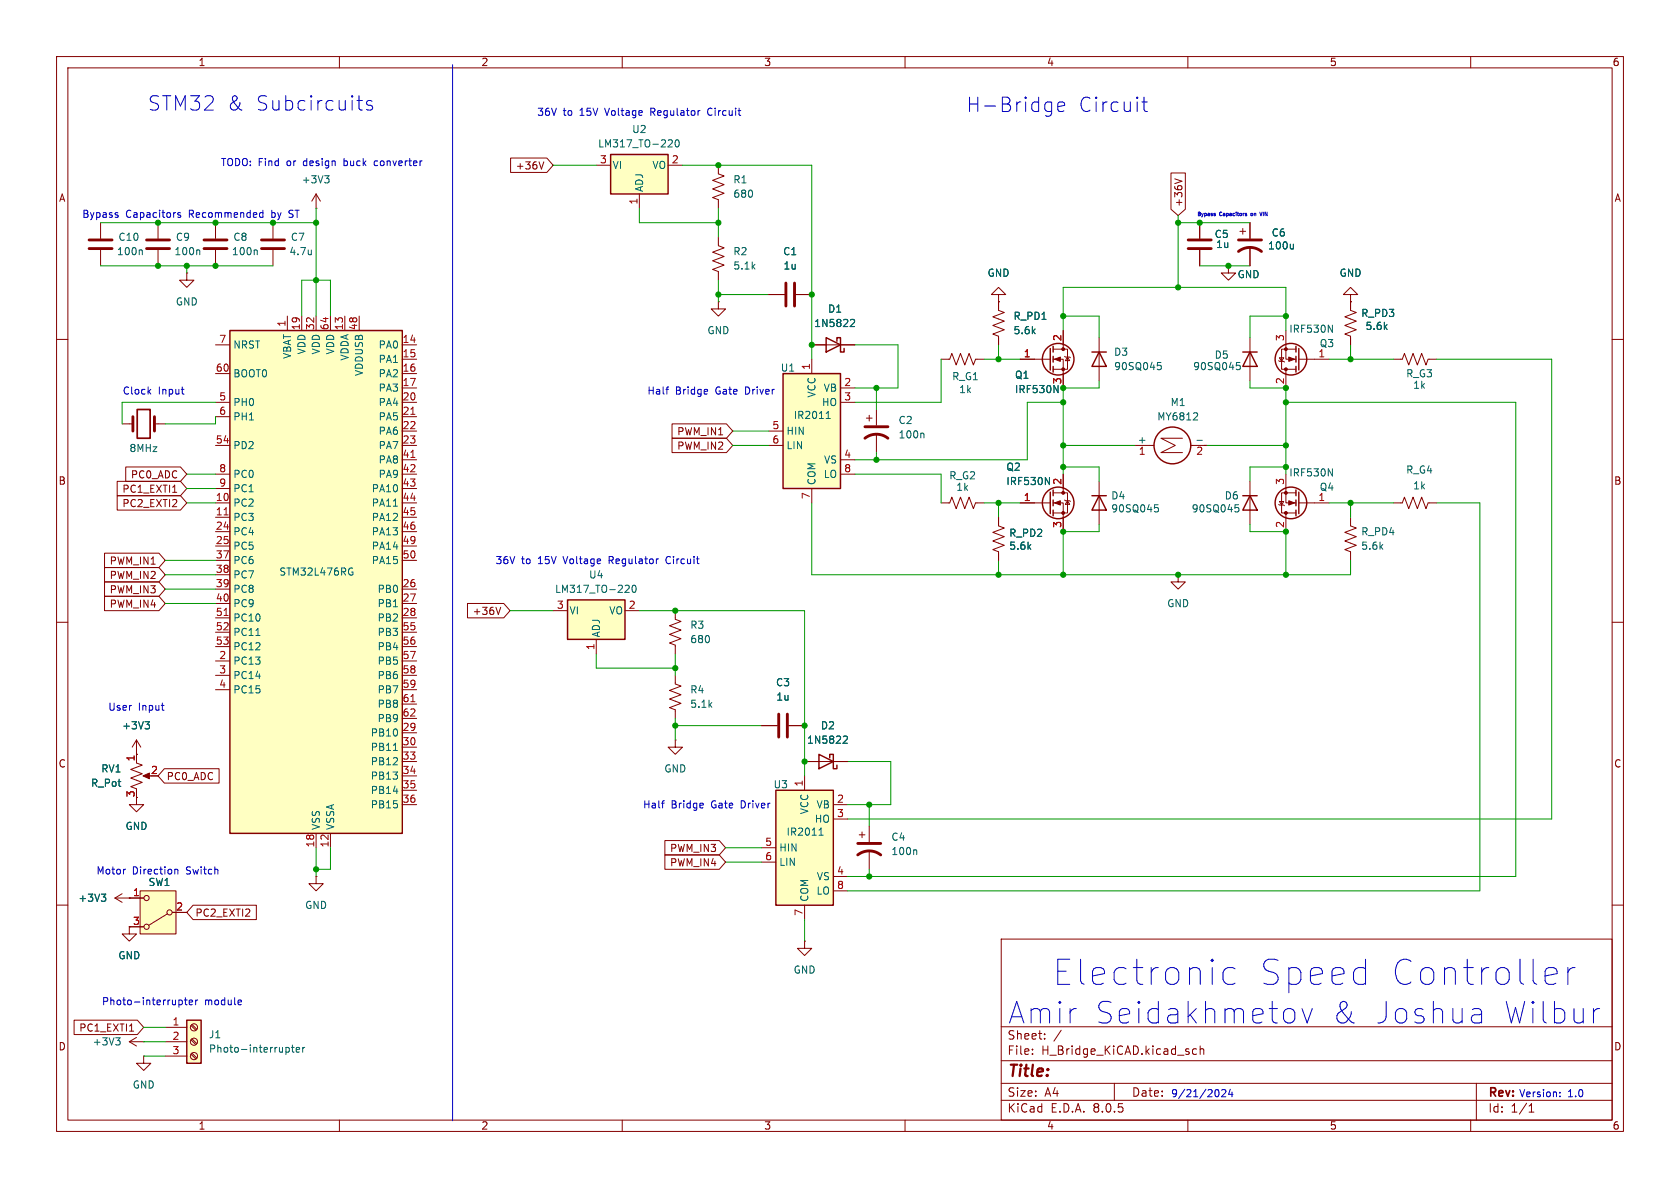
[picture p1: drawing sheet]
<svg xmlns="http://www.w3.org/2000/svg" width="297mm" height="210mm" viewBox="0 0 297 210" stroke-linecap="round" stroke-linejoin="round" font-family="sans-serif">
<g fill="none" stroke="#840000" stroke-width=".18">
<path d="M10 10h277v190h-277zM12 12h273v186h-273zM60 10v2M110 10v2M160 10v2M210 10v2M260 10v2M10 60h2M285 60h2M10 110h2M208.3 101.6v1.3h1.2l-1.2 1.2-1.3-1.2h1.3M208.3 101.6h.1"/>
<path d="M285 110h2M10 160h2M285 160h2M177 166h108v32h-108zM60 198v2M110 198v2M160 198v2M177 194.5h108M177 191.5h108M177 187.5h108M177 181.5h108M182.5 186.3v.1"/>
<path d="M182.5 185.5v.1M184.7 183.6v.1M187.6 182.1l-1.3 2M197 191.5v3M210 198v2M211.5 185.5l-.4-.1-.3 .3v.4l.2 .2h.5M212.2 185.5l.2-.1 .3 .1 .1 .9M212.2 184.9v1.5M260 198v2M261 191.5v6.5M270.3 196.6h.9M270.3 195.5l.4-.4v1.5"/>
</g>
<path d="M137.2 139.7h10.1v20.3h-10.1z" fill="#ffffc2"/>
<path d="M137.2 139.7h10.1v20.3h-10.1z" fill="none" stroke="#840000" stroke-width=".25"/>
<g fill="none" stroke="#840000" stroke-width=".18">
<path d="M127 53.3v1.3h1.3l-1.3 1.3-1.3-1.3h1.3M127 53.3h.1M127 41.9v1.5l1 .4-2 .8 2 .7-2 .8 2 .8-2 .7 1 .4v1.5M142.2 137.2v2.5M134.6 149.9h2.6M134.6 152.4h2.6M147.3 142.2h2.6M147.3 144.8h2.6M147.3 154.9h2.6M147.3 157.5h2.6M142.2 166.4v1.2h1.3l-1.3 1.3-1.2-1.3h1.2M142.2 166.4h.1"/>
<path d="M142.2 160v2.6"/>
</g>
<path d="M144.8 147.6h.7M144.9 146.7l.3-.3v1.2" fill="none" stroke="#006464" stroke-width=".18"/>
<path d="M107.9 27.3h10.2v7h-10.2z" fill="#ffffc2"/>
<g fill="none" stroke="#840000" stroke-width=".25">
<path d="M107.9 27.3h10.2v7h-10.2zM185.7 61.6v3.8M186.2 61.2v1M186.2 63v1M186.2 64.8v1M185.7 87v3.8M186.2 86.6v1M186.2 88.4v1M186.2 90.2v1M219.7 87.6h2.5M221 87.6l1.2 2.6h-2.5zM229.1 86.6v1"/>
<path d="M229.1 88.4v1M229.1 90.2v1M229.6 87v3.8M144.8 133.4l2.5 1.2-2.5 1.3zM146.7 134v-.6h.6v2.5h.7v-.6"/>
<circle cx="187.1" cy="63.5" r="2.79"/>
<circle cx="207.3" cy="78.7" r="3.3"/>
<circle cx="187.1" cy="88.9" r="2.79"/>
<circle cx="228.2" cy="88.9" r="2.79"/>
</g>
<g fill="none" stroke="#840000" stroke-width=".18">
<path d="M105.4 29.2h2.5M113 34.3v2.5M118.1 29.2h2.5M127 29.2v1.5l1 .4-2 .8 2 .7-2 .8 2 .8-2 .7 1 .4v1.5M135.9 52.1h2.8M140.7 52.1h2.8M176.5 52.1h1.3l-1.3-1.3-1.2 1.3h1.2v1.2M176.5 53.3h.1M176.5 53.3v1.6l1 .3-2 .8 2 .8-2 .7 2 .8-2 .8 1 .3v1.6M188 58.4v3.3M166.4 63.5h1.5l.4-1 .7 2 .8-2 .8 2 .7-2 .8 2 .4-1h1.5M180.3 63.5h5.4"/>
<path d="M186.2 63.5h1.8v5.1M186.2 61.7h2.5v3.6h-2.5M188.2 63l.1 .1h.8l.1 .1M188.7 63.1l.4 .7h-.8zM200.7 78.7h3.3M209 77.5h-3.8l2.6 1.2-2.6 1.3h3.8M210.5 78.7h2.9M246.4 63.5h1.5l.4-1 .7 2 .8-2 .8 2 .7-2 .8 2 .4-1h1.5M166.4 88.9h1.5l.4-1 .7 2 .8-2 .8 2 .7-2 .8 2 .4-1h1.5M180.3 88.9h5.4M186.2 88.9h1.8v5.1M186.2 87.1h2.5v3.6h-2.5"/>
<path d="M188 83.8v3.3M188.2 88.4l.1 .1h.8l.1 .1M188.7 88.5l.4 .7h-.8zM221 85.1v7.6M226.1 89.2l.1 .1h.7l.2 .1M226.2 88.6h.7l-.3 .7zM227.3 83.8v5.1h1.8M227.3 90.7v3.3M229.1 87.1h-2.5v3.6h2.5M229.6 88.9h5.3M238.8 91.4v1.6l1 .3-2.1 .8 2.1 .8-2.1 .7 2.1 .8-2.1 .8 1.1 .3v1.6M246.4 88.9h1.5l.4-1 .7 2 .8-2 .8 2 .7-2 .8 2 .4-1h1.5"/>
<path d="M119.4 130.8v1.3h1.2l-1.2 1.3-1.3-1.3h1.3M119.4 130.8h.1M142.2 134.6h7.7M151.9 147.6h1M152.4 147.1v1M153.7 146.1v2.7M153.7 150.4v3.3"/>
</g>
<path d="M118.3 24.7l.4 .1 .2 .3-.8 .9h.8M119.5 24.8l.2-.1a.68 .68 0 0 1 .4 .6 .68 .68 0 0 1-.4 .7l-.2-.1-.2-.4zM186.3 68.1l.8 1.3v-1.3M211.6 77.8h1M211.6 73l.1 .2v.3l-.8 .7h.8M184.8 84.4l.7 1.3v-1.3M218.4 89.2h.6M218.5 89.7h.3l.2 .3v.4l-.5 .1M234.8 82.9l.8 1.2v-1.2M149.3 130.1l.4 .1 .1 .3-.8 .9h.8M161.9 150.2l.2 .2v.7" fill="none" stroke="#006464" stroke-width=".18"/>
<path d="M138.9 50v4.1M140.5 50v4.1M151.6 151.1a3.3 3.3 0 0 1 4.1 0M151.6 149.1h4.1" fill="none" stroke="#840000" stroke-width=".51"/>
<g fill="#840000" stroke="#840000" stroke-width=".18">
<path d="M227.8 88.5l1.1 .4-1.1 .4z"/>
<path d="M186.4 88.9l1.1-.4v.8z"/>
<path d="M186.4 63.5l1.1-.4v.8z"/>
<circle cx="227.3" cy="87.1" r=".25"/>
<circle cx="227.3" cy="90.7" r=".25"/>
<circle cx="188" cy="90.7" r=".25"/>
<circle cx="188" cy="87.1" r=".25"/>
<circle cx="188" cy="65.3" r=".25"/>
<circle cx="188" cy="61.7" r=".25"/>
</g>
<path d="M40.6 58.4h30.5v88.9h-30.5z" fill="#ffffc2"/>
<path d="M40.6 58.4h30.5v88.9h-30.5z" fill="none" stroke="#840000" stroke-width=".25"/>
<g fill="none" stroke="#840000" stroke-width=".18">
<path d="M50.8 55.9v2.5M53.3 55.9v2.5M55.9 55.9v2.5M58.4 55.9v2.5M61 55.9v2.5M63.5 55.9v2.5M38.1 61h2.5M38.1 66h2.5M38.1 71.1h2.5M38.1 73.7h2.5M38.1 78.7h2.5M71.1 61h2.6"/>
<path d="M71.1 63.5h2.6M71.1 66h2.6M71.1 68.6h2.6M71.1 71.1h2.6M71.1 73.7h2.6M71.1 76.2h2.6M71.1 78.7h2.6M38.1 88.9h2.5M38.1 91.4h2.5M38.1 94h2.5M38.1 96.5h2.5M38.1 99.1h2.5"/>
<path d="M38.1 83.8h2.5M38.1 86.4h2.5M71.1 88.9h2.6M71.1 91.4h2.6M71.1 94h2.6M71.1 96.5h2.6M71.1 99.1h2.6M71.1 81.3h2.6M71.1 83.8h2.6M71.1 86.4h2.6M38.1 116.8h2.5M38.1 104.1h2.5"/>
<path d="M38.1 106.7h2.5M38.1 109.2h2.5M38.1 119.4h2.5M38.1 101.6h2.5M38.1 111.8h2.5M38.1 114.3h2.5M71.1 116.8h2.6M71.1 104.1h2.6M71.1 106.7h2.6M71.1 109.2h2.6M71.1 119.4h2.6M71.1 111.8h2.6"/>
<path d="M71.1 114.3h2.6M38.1 121.9h2.5M71.1 129.5h2.6M71.1 132.1h2.6M71.1 134.6h2.6M71.1 137.2h2.6M71.1 139.7h2.6M71.1 121.9h2.6M71.1 124.5h2.6M71.1 127h2.6M55.9 147.3v2.6M58.4 147.3v2.6"/>
<path d="M71.1 142.2h2.6M22.9 184.2l1.2 .7M22.9 184.2h2.5M24.1 183.4l-1.2 .8M25.4 184.2h.1"/>
</g>
<path d="M72.6 73.2h.8M39.6 91h.7M72.6 80.9h.8M39.6 108.8h.7M72.6 124h.8" fill="none" stroke="#a90000" stroke-width=".18"/>
<path d="M69.5 89.5h.8M45.2 112.3h.8M62 100.4l.3 .1M62.1 101.1h.3v.5l-.4 .1M69.5 132.7h.8M20.5 183.5h.7l-.4 .4M21 183.9l.2 .3v.3l-.2 .2" fill="none" stroke="#006464" stroke-width=".18"/>
<path d="M33 180.3h2.6v7.7h-2.6z" fill="#ffffc2"/>
<path d="M33 180.3h2.6v7.7h-2.6z" fill="none" stroke="#840000" stroke-width=".25"/>
<g fill="none" stroke="#840000" stroke-width=".18">
<path d="M25.4 186.7v1.3h1.3l-1.3 1.2-1.3-1.2h1.3M25.4 186.7h.1M29.2 181.6h3.8M29.2 184.2h3.8M29.2 186.7h3.8M33.8 186.4l.8 .8M33.8 183.8l.8 .9M33.8 181.3l.8 .8M33.9 186.2l.9 .8M33.9 183.6l.9 .9M33.9 181.1l.9 .8"/>
<circle cx="34.3" cy="181.6" r=".63"/>
<circle cx="34.3" cy="184.1" r=".63"/>
<circle cx="34.3" cy="186.7" r=".63"/>
</g>
<path d="M50.7 185.2h.3l.2 .2-.1 .5-.4 .1M51.5 185.2h.5M51.7 184.7v1.1l.3 .2M52.4 185.6l.6-.1-.1-.3h-.4l-.1 .1v.6h.5M53.5 185.2v.8M53.9 185.2l-.4 .2" fill="none" stroke="#006464" stroke-width=".18"/>
<path d="M24.8 157.5h6.3v7.6h-6.3z" fill="#ffffc2"/>
<g fill="none" stroke="#840000" stroke-width=".18">
<path d="M21.6 74.9h1.9M27.3 74.9h1.9M24.1 133.4h.1M24.1 134.9l1 .4-2 .7 2 .8-2 .7 2 .8-2 .8 1 .3v.3M24.1 130.8l-.7 1.3M24.1 130.8v3.8M24.1 130.8l.8 1.3M25.7 137.2h1M20.3 158.8h5.1M20.3 158.8l1.3 .7M21.6 158l-1.3 .8M22.9 158.8h.1"/>
<path d="M24.1 141v1.2h1.3l-1.3 1.3-1.2-1.3h1.2M24.8 157.5h6.3v7.6h-6.3zM55.9 154.9v1.3h1.2l-1.2 1.3-1.3-1.3h1.3M55.9 154.9h.1M22.9 163.8v1.3h1.2l-1.2 1.3-1.3-1.3h1.3M22.9 163.8h.1M22.9 163.8h2.5M29.6 161.5l-3.3 2.1M30.5 161.3h2.5"/>
<circle cx="25.9" cy="158.8" r=".46"/>
<circle cx="25.9" cy="163.8" r=".46"/>
<circle cx="30" cy="161.3" r=".46"/>
</g>
<path d="M25.6 127.6h.8l-.4 .5M26.2 128.1l.2 .2v.3l-.2 .2M17.9 158.1h.8l-.4 .4M18.5 158.5l.2 .3v.3l-.2 .2" fill="none" stroke="#006464" stroke-width=".18"/>
<path d="M25.3 137.2l1.1-.5v1z" fill="#840000" stroke="#840000" stroke-width=".18"/>
<path d="M24.3 72.4h2.2v5.1h-2.2z" fill="none" stroke="#840000" stroke-width=".3"/>
<path d="M23.5 73.7v2.5M27.3 73.7v2.5" fill="none" stroke="#840000" stroke-width=".51"/>
<path d="M138.4 66h10.2v20.4h-10.2z" fill="#ffffc2"/>
<path d="M138.4 66h10.2v20.4h-10.2z" fill="none" stroke="#840000" stroke-width=".25"/>
<g fill="none" stroke="#840000" stroke-width=".18">
<path d="M17.8 39.4v2.8M27.9 39.4v2.8M38.1 39.4v2.8M48.3 39.4v2.8M55.9 36.8h.1M55.9 34.3l-.8 1.3M55.9 34.3v2.5M55.9 34.3l.7 1.3M17.8 44.2v2.8M27.9 44.2v2.8M33 48.3v1.2h1.3l-1.3 1.3-1.3-1.3h1.3M33 48.3h.1"/>
<path d="M38.1 44.2v2.8M48.3 44.2v2.8M135.9 76.2h2.5M135.9 78.7h2.5M143.5 63.5v2.5M148.6 68.6h2.5M148.6 71.1h2.5M143.5 86.4v2.5M148.6 81.3h2.5M148.6 83.8h2.5"/>
</g>
<path d="M57.4 31.1h.8l-.4 .4M57.9 31.5l.3 .3v.3l-.3 .2M25 44.2l.2 .2v.6M35.1 44.2l.2 .2v.6M45.3 44.2l.2 .2v.6M55 44.2v.8M55 44.9v.1M146.1 74h.7M146.2 73l.2-.3v1.3" fill="none" stroke="#006464" stroke-width=".18"/>
<path d="M15.7 43.9h4.1M15.7 42.4h4.1M25.9 43.9h4.1M25.9 42.4h4.1M36.1 43.9h4M36.1 42.4h4M46.2 43.9h4.1M46.2 42.4h4.1" fill="none" stroke="#840000" stroke-width=".51"/>
<path d="M100.3 106h10.2v7h-10.2z" fill="#ffffc2"/>
<g fill="none" stroke="#840000" stroke-width=".25">
<path d="M146 59.7l2.6 1.3-2.6 1.2zM148 60.3v-.6h.6v2.5h.6v-.6M193 62.2h2.6M194.3 62.2l1.3 2.6h-2.6zM219.7 62.2h2.5M221 62.2l1.2 2.6h-2.5zM229.1 61.2v1M229.1 63v1M229.1 64.8v1M229.6 61.6v3.8M193 87.6h2.6M194.3 87.6l1.3 2.6h-2.6z"/>
<path d="M100.3 106h10.2v7h-10.2z"/>
<circle cx="228.2" cy="63.5" r="2.79"/>
</g>
<g fill="none" stroke="#840000" stroke-width=".18">
<path d="M90.3 27.9h6.4l1.1 1.3-1.1 1.3h-6.4zM96.1 28.6l-.4 1.3M207 30.6h2.6v6.4l-1.3 1.1-1.3-1.1zM207.7 31.6l1.3 .4M212.1 39.4v2.8M221 39.4v2.8M135.9 52.1h2.8M140.7 52.1h2.8M176.5 53.3h.1M176.5 53.3v1.3M176.5 59.7v1.3M188 58.4v2.6"/>
<path d="M194.3 59.7v7.6M212.1 44.2v2.8M217.2 47v1.3h1.2l-1.2 1.2-1.3-1.2h1.3M217.2 47h.1M219.2 40.9h1M219.7 40.4v1M221 43.7v3.3M221 59.7v7.6M227.3 58.4v5.1h1.8M238.8 53.3v1.6l1 .3-2.1 .8 2.1 .8-2.1 .7 2.1 .8-2.1 .8 1.1 .3v1.6M238.8 52.1h1.2l-1.2-1.3-1.3 1.3h1.3v1.2M238.8 53.3h.1"/>
<path d="M118.8 77.5h9.6l1.1 1.2-1.1 1.3h-9.6zM118.8 74.9h9.6l1.1 1.3-1.1 1.3h-9.6zM143.5 61h7.6M153.2 73.9h1M153.7 73.4v1M154.9 72.4v2.8M154.9 76.7v3.3M180.3 63.5h2.6M188 66v2.6M226.1 63.8l.1 .1h.7l.2 .1M226.2 63.2h.7l-.3 .7zM227.3 65.3v3.3"/>
<path d="M229.1 61.7h-2.5v3.6h2.5M229.6 63.5h5.3M18.5 97.8h9.6l1.1 1.3-1.1 1.2h-9.6zM20.7 85.1h11.2l1.1 1.3-1.1 1.2h-11.2zM20.7 87.6h11.2l1.1 1.3-1.1 1.3h-11.2zM22.2 82.5h9.7l1.1 1.3-1.1 1.3h-9.7zM30.5 87h.7M176.5 91.4v1.6l1 .3-2 .8 2 .8-2 .7 2 .8-2 .8 1 .3v1.6M180.3 88.9h2.6M188 83.8v2.6M188 91.4v2.6M194.3 85.1v7.6"/>
<path d="M18.5 102.9h9.6l1.1 1.2-1.1 1.3h-9.6zM18.5 105.4h9.6l1.1 1.3-1.1 1.3h-9.6zM18.5 100.3h9.6l1.1 1.3-1.1 1.3h-9.6zM82.6 106.7h6.5l1.1 1.3-1.1 1.2h-6.5zM88.5 107.4l-.4 1.2M97.8 108h2.5M105.4 113v2.6M110.5 108h2.5M119.4 119.4v1.5l1 .4-2 .7 2 .8-2 .8 2 .7-2 .8 1 .4v1.5M119.4 108v1.5l1 .4-2 .7 2 .8-2 .7 2 .8-2 .8 1 .3v1.6M24.1 133.4h.1M24.1 133.4v1.2"/>
<path d="M29.1 135.9h9.6v2.5h-9.6l-1.2-1.2zM134.6 128.3h2.8M139.4 128.3h2.8M142.2 134.6h2.6M147.3 134.6h2.6M22.9 158.8h.1M22.9 158.8h2.5M117.5 148.6h9.7l1.1 1.3-1.1 1.2h-9.7zM117.5 151.1h9.7l1.1 1.3-1.1 1.3h-9.7zM22.9 163.8h.1M22.9 163.8h2.5M30.5 161.3h2.5"/>
<path d="M34.1 160h11.2v2.6h-11.2l-1.1-1.3zM13.1 180.3h11.2l1.1 1.3-1.1 1.3h-11.2zM22.9 182.3h.7"/>
</g>
<g fill="none" stroke="#006464" stroke-width=".18">
<path d="M150.5 56.5h.5l.1 .3-.8 .9h.8M228.7 43.2v.8M228.7 43.9l-.2 .1M234.8 57.5l.8 1.2v-1.2M163.2 76.6l.1 .1v.7M186.3 68.1l.8 1.3v-1.3M204.6 64.1h.6M204.8 64.6h.3l.2 .2-.1 .4-.4 .1M218.6 64.1h.6M218.7 64.6h.3l.3 .2-.1 .4-.5 .1M184.8 84.4l.7 1.3v-1.3M204.1 89.2h.6"/>
<path d="M204.3 89.7h.3l.2 .3-.1 .4-.4 .1M110.7 103.4l.4 .1 .1 .3-.7 .9h.7M111.9 103.6l.1-.2a.68 .68 0 0 1 .5 .7 .68 .68 0 0 1-.5 .6l-.1-.1-.2-.4zM25.6 127.6h.8l-.4 .5M26.2 128.1l.2 .2v.3l-.2 .2M149.3 130.1l.4 .1 .1 .3-.8 .9h.8M17.9 158.1h.8l-.4 .4M18.5 158.5l.2 .3v.3l-.2 .2"/>
</g>
<path d="M210.1 42.4h4M210.1 43.9h4M218.9 44.5a3.3 3.3 0 0 1 4.1 0M218.9 42.4h4.1M152.9 77.5a3.3 3.3 0 0 1 4.1 0M152.9 75.4h4.1M137.7 126.2v4.1M139.2 126.2v4.1" fill="none" stroke="#840000" stroke-width=".51"/>
<g fill="#840000" stroke="#840000" stroke-width=".18">
<path d="M227.8 63.1l1.1 .4-1.1 .4z"/>
<circle cx="227.3" cy="61.7" r=".25"/>
<circle cx="227.3" cy="65.3" r=".25"/>
</g>
<g fill="none" stroke="#0000c2" stroke-width=".18">
<path d="M63.1 17.8h1M63.5 19.1l.1 .2 .5 .2M65.8 17.9l-.6-.1-.4 .3 .1 .4 .9 .2 .1 .3-.1 .3-.3 .2-.7-.2M80 11.4v186.7M123.6 19.5h.2M125.3 19.2l-.2 .5 .2 .6M185.7 18l.2 .1M185.9 18v2.1l-.1 .2M185.9 19.6l-.2 .1M187 18.9l1.2-.3-.1-.5-.7-.1-.4 .4v.9l.1 .3 .3 .1 .7-.1M201.9 18h.9M202.2 17.2v2.1l.2 .3 .4 .1"/>
<path d="M20.7 38l.2 .2-.2 .2M20.7 37.6h.1M31.9 37.6h-.3l-.2 .2 .1 .1 .4 .2v.3h-.5M45.9 38.3l.2 .1h.4M46.5 37.6h-.4l-.2 .1M46.5 37.2v1.2M66.4 28.4l-.3 .3v.3l.3 .3M214.7 37.9l.2 .1-.2 .1M214.7 37.7h.1M220.1 37.8l.3 .2-.3 .1M220.4 37.7l-.3 .1M221.3 37.7l-.2 .1 .2 .3"/>
<path d="M222.7 37.5l.2 .6 .2-.6M26.3 69.2l.4 .5M26.7 68.8l-.5 .5M32 68.8h.5M32.4 69.7h.1M117.7 68.8h.5M118.1 68.4h.1M125 68.9l.1 .2-.6 .1M116.3 98.8h.1M118 98.4l-.3 .5 .3 .7M28.5 124.7h.5M28.9 125.6h.1"/>
<path d="M22.1 153.7h.1M30.9 153.8l.2-.1h.3v.8M30.9 153.7v.8M117 142h.4M117.3 141.6h.1M124.3 142v.3l-.6 .1M31.7 176.8h.4l.1 .2v.5l-.5 .1M32.6 176.8h.5M32.8 176.4v1l.3 .2M33.4 177.2l.6-.1v-.3h-.4l-.2 .2 .1 .6h.5M34.6 176.8v.8M35 176.8l-.4 .2"/>
<path d="M42.3 176.8h.3l.1 .3-.6 .1M42.6 177.6h-.3M218.3 171.3l-.4-.3h-.8l-.7 .5-.2 .4v1.3l.4 .6 .5 .2h.8l.4-.2M228.7 178.7l.2 .3v1.1l-.2 .4M230.2 178.3l.9 2.5 .9-2.5M260.7 178.3h.7l.3 .2 .2 .3v2M261.9 179.2l-.3 .2h-.9M273.8 171h.8l.5 .3 .2 .4v.4l-2.1 .4M275.1 173.8l-.5 .2h-.8M277.2 171v3M278.4 171a1.14 1.14 0 0 0-1.2 .9M281.7 178.3v2.5"/>
<path d="M282.8 178.3a.97 .97 0 0 0-1.1 .7M215.3 192.7l.2 .4-.2 .7M216 192.7l.5-.1 .2 .4-.8 .9h.8M217.5 192.5l-.3 1h.8M217.8 193v.9M261.9 180.6l-.3 .2h-.9M275.8 193.8v.1M275.8 193.1v.1"/>
</g>
<g fill="none" stroke="#009600" stroke-width=".18">
<path d="M17.8 39.4h38.1M55.9 36.8v19.1M97.8 29.2h7.6M113 36.8v2.6h14M120.6 29.2h22.9v34.3M127 36.8v5.1M208.3 38.1v12.7M208.3 39.4h12.7M17.8 47h30.5M33 47v1.3M53.3 55.9v-6.4h5.1v6.4M127 49.5v3.8"/>
<path d="M127 52.1h8.9M188 58.4v-7.6h39.3v7.6M188 55.9h6.3v3.8M212.1 47h8.9M227.3 55.9h-6.3v3.8M38.1 71.1h-16.5v3.8M38.1 73.7v1.2h-8.9M129.5 78.7h6.4M129.5 76.2h6.4M151.1 61h7.6v7.6h-7.6M154.9 68.6v3.8M166.4 63.5v7.6h-15.3"/>
<path d="M174 63.5h6.3M176.5 61v2.5M188 78.7h12.7M188 71.1h-6.4v10.2h-30.5M194.3 67.3v1.3h-6.3v15.2M213.4 78.7h13.9M221 67.3v1.3h6.3v15.2M227.3 71.1h40.7v83.8h-118.1M234.9 63.5h11.5M238.8 61v2.5M254 63.5h20.3v81.3h-124.4M29.2 99.1h8.9"/>
<path d="M33 88.9h5.1M33 83.8h5.1M33 86.4h5.1M143.5 88.9v12.7h95.3v-2.5M151.1 83.8h15.3v5.1M154.9 80v1.3M174 88.9h6.3M176.5 88.9v2.5M176.5 99.1v2.5M188 82.6h6.3v2.5M194.3 92.7v1.3h-6.3v7.6M221 92.7v1.3h6.3v7.6"/>
<path d="M227.3 82.6h-6.3v2.5M234.9 88.9h11.5M238.8 88.9v2.5M254 88.9h7.6v68.6h-111.7M29.2 106.7h8.9M29.2 101.6h8.9M29.2 104.1h8.9M90.2 108h7.6M105.4 115.6v2.5h14M113 108h29.2v29.2M119.4 115.6v3.8M119.4 127v3.8"/>
<path d="M119.4 128.3h15.2M149.9 134.6h7.6v7.6h-7.6M55.9 149.9v5M58.4 149.9v3.8h-2.5M128.3 152.4h6.3M128.3 149.9h6.3M153.7 142.2v3.9M153.7 153.7v1.2M142.2 162.6v3.8M25.4 181.6h3.8M25.4 184.2h3.8M25.4 186.7h3.8"/>
</g>
<g fill="#009600" stroke="#009600" stroke-width=".18">
<circle cx="227.3" cy="68.6" r=".46"/>
<circle cx="227.3" cy="55.9" r=".46"/>
<circle cx="217.2" cy="47" r=".46"/>
<circle cx="238.8" cy="63.5" r=".46"/>
<circle cx="208.3" cy="50.8" r=".46"/>
<circle cx="208.3" cy="39.4" r=".46"/>
<circle cx="212.1" cy="39.4" r=".46"/>
<circle cx="188" cy="94" r=".46"/>
<circle cx="188" cy="101.6" r=".46"/>
<circle cx="188" cy="55.9" r=".46"/>
<circle cx="188" cy="82.6" r=".46"/>
<circle cx="188" cy="78.7" r=".46"/>
<circle cx="176.5" cy="63.5" r=".46"/>
<circle cx="188" cy="71.1" r=".46"/>
<circle cx="188" cy="68.6" r=".46"/>
<circle cx="176.5" cy="101.6" r=".46"/>
<circle cx="227.3" cy="71.1" r=".46"/>
<circle cx="238.8" cy="88.9" r=".46"/>
<circle cx="227.3" cy="78.7" r=".46"/>
<circle cx="227.3" cy="101.6" r=".46"/>
<circle cx="227.3" cy="94" r=".46"/>
<circle cx="208.3" cy="101.6" r=".46"/>
<circle cx="227.3" cy="82.6" r=".46"/>
<circle cx="153.7" cy="142.2" r=".46"/>
<circle cx="153.7" cy="154.9" r=".46"/>
<circle cx="176.5" cy="88.9" r=".46"/>
<circle cx="154.9" cy="81.3" r=".46"/>
<circle cx="154.9" cy="68.6" r=".46"/>
<circle cx="143.5" cy="61" r=".46"/>
<circle cx="143.5" cy="52.1" r=".46"/>
<circle cx="127" cy="29.2" r=".46"/>
<circle cx="127" cy="39.4" r=".46"/>
<circle cx="142.2" cy="128.3" r=".46"/>
<circle cx="142.2" cy="134.6" r=".46"/>
<circle cx="119.4" cy="128.3" r=".46"/>
<circle cx="119.4" cy="118.1" r=".46"/>
<circle cx="127" cy="52.1" r=".46"/>
<circle cx="119.4" cy="108" r=".46"/>
<circle cx="48.3" cy="39.4" r=".46"/>
<circle cx="55.9" cy="39.4" r=".46"/>
<circle cx="27.9" cy="47" r=".46"/>
<circle cx="27.9" cy="39.4" r=".46"/>
<circle cx="38.1" cy="39.4" r=".46"/>
<circle cx="38.1" cy="47" r=".46"/>
<circle cx="33" cy="47" r=".46"/>
<circle cx="55.9" cy="49.5" r=".46"/>
<circle cx="55.9" cy="153.7" r=".46"/>
</g>
<g font-size="6.2" fill="#0000c2">
<text x="186.2" y="174.4">Electronic</text>
<text x="222.4" y="174.4">Speed</text>
<text x="245.2" y="174.4">Controller</text>
</g>
<g font-size="5.3" fill="#0000c2">
<text x="178.3" y="181.2">Amir</text>
<text x="193.4" y="181.2">Seidakhmetov</text>
<text x="235" y="181.2">&amp;</text>
<text x="242.3" y="181.2">Joshua</text>
<text x="264.7" y="181.2">Wilbur</text>
</g>
<g font-size="3.5" fill="#0000c2">
<text x="26.1" y="19.8">STM32</text>
<text x="40.1" y="19.8">&amp;</text>
<text x="45.1" y="19.8">Subcircuits</text>
<text x="170.8" y="20">H-Bridge</text>
<text x="190.6" y="20">Circuit</text>
</g>
<text font-size="2.8" fill="#840000" x="178" y="190.9">Title:</text>
<g font-size="2.1" fill="#840000">
<text x="178" y="184">Sheet:</text>
<text x="178" y="186.7">File:</text>
<text x="184.1" y="186.7">H_Bridge_KiCAD.kicad_sch</text>
<text x="178" y="196.9">KiCad</text>
<text x="178" y="194.1">Size:</text>
<text x="184.7" y="194.1">A4</text>
<text x="185.7" y="196.9">E.D.A.</text>
<text x="193.3" y="196.9">8.0.5</text>
<text x="200" y="194.1">Date:</text>
<text x="263" y="194.3">Rev:</text>
<text x="263" y="196.9">Id:</text>
<text x="267.1" y="196.9">1/1</text>
</g>
<g font-size="1.8" fill="#840000">
<text x="35" y="11.9">1</text>
<text x="85" y="11.9">2</text>
<text x="135" y="11.9">3</text>
<text x="185" y="11.9">4</text>
<text x="235" y="11.9">5</text>
<text x="285" y="11.9">6</text>
<text x="10.3" y="35.9">A</text>
<text x="91.1" y="30.2">+36V</text>
<text x="285.3" y="35.9">A</text>
<text x="209.2" y="36.7" transform="rotate(-90 209.2 36.7)">+36V</text>
<text x="119.6" y="77.2">PWM_IN1</text>
<text x="119.6" y="79.7">PWM_IN2</text>
<text x="10.3" y="85.9">B</text>
<text x="21.5" y="87.3">PC1_EXTI1</text>
<text x="21.5" y="89.9">PC2_EXTI2</text>
<text x="23" y="84.8">PC0_ADC</text>
<text x="285.3" y="85.9">B</text>
<text x="19.3" y="100">PWM_IN1</text>
<text x="19.3" y="105.1">PWM_IN3</text>
<text x="19.3" y="107.6">PWM_IN4</text>
<text x="19.3" y="102.6">PWM_IN2</text>
<text x="83.5" y="108.9">+36V</text>
<text x="10.3" y="135.9">C</text>
<text x="285.3" y="135.9">C</text>
<text x="29.4" y="138.1">PC0_ADC</text>
<text x="118.4" y="150.8">PWM_IN3</text>
<text x="118.4" y="153.4">PWM_IN4</text>
<text x="34.4" y="162.2">PC2_EXTI2</text>
<text x="10.3" y="185.9">D</text>
<text x="13.9" y="182.6">PC1_EXTI1</text>
<text x="285.3" y="185.9">D</text>
<text x="35" y="199.9">1</text>
<text x="85" y="199.9">2</text>
<text x="135" y="199.9">3</text>
<text x="185" y="199.9">4</text>
<text x="235" y="199.9">5</text>
<text x="285" y="199.9">6</text>
</g>
<g font-size="1.8" fill="#0000c2">
<text x="94.9" y="20.7">36V</text>
<text x="99.6" y="20.7">to</text>
<text x="102.6" y="20.7">15V</text>
<text x="107.3" y="20.7">Voltage</text>
<text x="115.5" y="20.7">Regulator</text>
<text x="125.8" y="20.7">Circuit</text>
<text x="39" y="29.6">TODO: Find</text>
<text x="50.8" y="29.6">or</text>
<text x="53.9" y="29.6">design</text>
<text x="61.2" y="29.6">buck</text>
<text x="66.8" y="29.6">converter</text>
<text x="14.4" y="38.7">Bypass</text>
<text x="22.2" y="38.7">Capacitors</text>
<text x="33.5" y="38.7">Recommended</text>
<text x="48.3" y="38.7">by</text>
<text x="51.5" y="38.7">ST</text>
<text x="21.6" y="70">Clock</text>
<text x="28" y="70">Input</text>
<text x="114.3" y="70">Half</text>
<text x="119.4" y="70">Bridge</text>
<text x="126.6" y="70">Gate</text>
<text x="132" y="70">Driver</text>
<text x="87.5" y="99.9">36V</text>
<text x="92.2" y="99.9">to</text>
<text x="95.2" y="99.9">15V</text>
<text x="99.9" y="99.9">Voltage</text>
<text x="108.1" y="99.9">Regulator</text>
<text x="118.4" y="99.9">Circuit</text>
<text x="19" y="125.8">User</text>
<text x="24.4" y="125.8">Input</text>
<text x="113.6" y="143.1">Half</text>
<text x="118.6" y="143.1">Bridge</text>
<text x="125.8" y="143.1">Gate</text>
<text x="131.3" y="143.1">Driver</text>
<text x="17" y="154.8">Motor</text>
<text x="23.4" y="154.8">Direction</text>
<text x="33" y="154.8">Switch</text>
<text x="17.9" y="177.9">Photo-interrupter</text>
<text x="36.1" y="177.9">module</text>
<text x="206.9" y="194.2">9/21/2024</text>
<text x="268.5" y="194.2">Version:</text>
<text x="277.1" y="194.2">1.0</text>
</g>
<g font-size="1.8" fill="#006464">
<text x="111.7" y="23.7">U2</text>
<text x="105.6" y="26.3">LM317_TO-220</text>
<text x="53.2" y="32.6">+3V3</text>
<text x="108.2" y="30.1">VI</text>
<text x="113.9" y="34" transform="rotate(-90 113.9 34)">ADJ</text>
<text x="115.2" y="30.1">VO</text>
<text x="129.5" y="32.6">R1</text>
<text x="129.5" y="35.2">680</text>
<text x="20.6" y="45.3">100n</text>
<text x="20.8" y="42.8">C10</text>
<text x="30.7" y="45.3">100n</text>
<text x="31" y="42.8">C9</text>
<text x="40.9" y="45.3">100n</text>
<text x="41.2" y="42.8">C8</text>
<text x="51.1" y="45.3">4.7u</text>
<text x="51.3" y="42.8">C7</text>
<text x="129.5" y="45.3">R2</text>
<text x="129.5" y="47.9">5.1k</text>
<text x="138.4" y="45.3">C1</text>
<text x="138.4" y="47.9">1u</text>
<text x="214.6" y="42.3">C5</text>
<text x="214.9" y="44">1u</text>
<text x="224.1" y="44.3">100u</text>
<text x="224.7" y="42">C6</text>
<text x="174.5" y="49.1">GND</text>
<text x="218.7" y="49.4">GND</text>
<text x="236.7" y="49.1">GND</text>
<text x="31" y="54.2">GND</text>
<text x="125" y="59.3">GND</text>
<text x="143.8" y="58">1N5822</text>
<text x="146.3" y="55.5">D1</text>
<text x="179.1" y="56.7">R_PD1</text>
<text x="179.1" y="59.3">5.6k</text>
<text x="227.8" y="59">IRF530N</text>
<text x="240.5" y="56.2">R_PD3</text>
<text x="241.3" y="58.5">5.6k</text>
<text x="41.1" y="61.8">NRST</text>
<text x="51.7" y="63.5" transform="rotate(-90 51.7 63.5)">VBAT</text>
<text x="54.2" y="62.8" transform="rotate(-90 54.2 62.8)">VDD</text>
<text x="56.7" y="62.8" transform="rotate(-90 56.7 62.8)">VDD</text>
<text x="59.3" y="62.8" transform="rotate(-90 59.3 62.8)">VDD</text>
<text x="61.8" y="63.8" transform="rotate(-90 61.8 63.8)">VDDA</text>
<text x="66.8" y="61.8">PA0</text>
<text x="66.8" y="64.4">PA1</text>
<text x="137.9" y="65.9">U1</text>
<text x="196.9" y="63.1">D3</text>
<text x="196.9" y="65.6">90SQ045</text>
<text x="210.8" y="65.6">90SQ045</text>
<text x="214.6" y="63.6">D5</text>
<text x="233.2" y="61.6">Q3</text>
<text x="41.1" y="72">PH0</text>
<text x="41.1" y="66.9">BOOT0</text>
<text x="64.4" y="66.6" transform="rotate(-90 64.4 66.6)">VDDUSB</text>
<text x="66.8" y="66.9">PA2</text>
<text x="66.8" y="69.4">PA3</text>
<text x="66.8" y="72">PA4</text>
<text x="144.4" y="70.4" transform="rotate(-90 144.4 70.4)">VCC</text>
<text x="145.2" y="72">HO</text>
<text x="145.5" y="69.4">VB</text>
<text x="168.2" y="67.4">R_G1</text>
<text x="169.5" y="69.7">1k</text>
<text x="179.3" y="67.2">Q1</text>
<text x="179.3" y="69.7">IRF530N</text>
<text x="206.8" y="72">M1</text>
<text x="248.5" y="66.9">R_G3</text>
<text x="249.7" y="68.9">1k</text>
<text x="41.1" y="74.5">PH1</text>
<text x="66.8" y="74.5">PA5</text>
<text x="66.8" y="77.1">PA6</text>
<text x="138.9" y="77.1">HIN</text>
<text x="140.2" y="74.3">IR2011</text>
<text x="158.8" y="75.2">C2</text>
<text x="158.8" y="77.7">100n</text>
<text x="204.5" y="74.5">MY6812</text>
<text x="22.8" y="80.1">8MHz</text>
<text x="41.1" y="79.6">PD2</text>
<text x="66.8" y="79.6">PA7</text>
<text x="66.8" y="82.1">PA8</text>
<text x="138.9" y="79.6">LIN</text>
<text x="145.6" y="82.1">VS</text>
<text x="177.8" y="83.4">Q2</text>
<text x="201" y="78.5">+</text>
<text x="248.5" y="83.9">R_G4</text>
<text x="41.1" y="89.8">PC2</text>
<text x="41.1" y="84.7">PC0</text>
<text x="41.1" y="87.2">PC1</text>
<text x="65.6" y="87.2">PA10</text>
<text x="65.6" y="89.8">PA11</text>
<text x="66.8" y="84.7">PA9</text>
<text x="144.4" y="85.9" transform="rotate(-90 144.4 85.9)">COM</text>
<text x="145.5" y="84.7">LO</text>
<text x="167.7" y="84.9">R_G2</text>
<text x="169" y="87">1k</text>
<text x="177.8" y="86">IRF530N</text>
<text x="196.4" y="88.5">D4</text>
<text x="216.4" y="88.5">D6</text>
<text x="227.8" y="84.4">IRF530N</text>
<text x="233.2" y="87">Q4</text>
<text x="249.7" y="86.7">1k</text>
<text x="41.1" y="92.3">PC3</text>
<text x="41.1" y="94.8">PC4</text>
<text x="65.6" y="92.3">PA12</text>
<text x="65.6" y="94.8">PA13</text>
<text x="178.3" y="95.1">R_PD2</text>
<text x="196.4" y="90.8">90SQ045</text>
<text x="210.6" y="90.8">90SQ045</text>
<text x="240.5" y="94.8">R_PD4</text>
<text x="41.1" y="97.4">PC5</text>
<text x="41.1" y="99.9">PC6</text>
<text x="49.3" y="102">STM32L476RG</text>
<text x="65.6" y="97.4">PA14</text>
<text x="65.6" y="99.9">PA15</text>
<text x="178.3" y="97.4">5.6k</text>
<text x="240.5" y="97.4">5.6k</text>
<text x="41.1" y="102.5">PC7</text>
<text x="41.1" y="105">PC8</text>
<text x="41.1" y="107.5">PC9</text>
<text x="66.7" y="105">PB0</text>
<text x="66.7" y="107.5">PB1</text>
<text x="98" y="105">LM317_TO-220</text>
<text x="104" y="102.5">U4</text>
<text x="206.2" y="107.5">GND</text>
<text x="41.1" y="110.1">PC10</text>
<text x="41.1" y="112.6">PC11</text>
<text x="66.7" y="110.1">PB2</text>
<text x="66.7" y="112.6">PB3</text>
<text x="100.6" y="108.8">VI</text>
<text x="106.3" y="112.8" transform="rotate(-90 106.3 112.8)">ADJ</text>
<text x="107.6" y="108.8">VO</text>
<text x="121.9" y="111.4">R3</text>
<text x="121.9" y="113.9">680</text>
<text x="41.1" y="117.7">PC13</text>
<text x="41.1" y="115.2">PC12</text>
<text x="66.7" y="115.2">PB4</text>
<text x="66.7" y="117.7">PB5</text>
<text x="41.1" y="120.2">PC14</text>
<text x="41.1" y="122.8">PC15</text>
<text x="66.7" y="120.2">PB6</text>
<text x="66.7" y="122.8">PB7</text>
<text x="66.7" y="125.3">PB8</text>
<text x="121.9" y="122.8">R4</text>
<text x="121.9" y="125.3">5.1k</text>
<text x="137.1" y="121.5">C3</text>
<text x="137.1" y="124.1">1u</text>
<text x="21.5" y="129.1">+3V3</text>
<text x="65.4" y="130.4">PB10</text>
<text x="66.7" y="127.9">PB9</text>
<text x="142.6" y="131.7">1N5822</text>
<text x="145" y="129.1">D2</text>
<text x="17.8" y="136.8">RV1</text>
<text x="65.4" y="132.9">PB11</text>
<text x="65.4" y="135.5">PB12</text>
<text x="117.3" y="136.8">GND</text>
<text x="16" y="139.3">R_Pot</text>
<text x="65.4" y="138">PB13</text>
<text x="65.4" y="140.6">PB14</text>
<text x="65.4" y="143.1">PB15</text>
<text x="136.7" y="139.5">U3</text>
<text x="144.3" y="143.1">VB</text>
<text x="22.1" y="146.9">GND</text>
<text x="56.7" y="146.8" transform="rotate(-90 56.7 146.8)">VSS</text>
<text x="59.3" y="146.8" transform="rotate(-90 59.3 146.8)">VSSA</text>
<text x="138.9" y="147.9">IR2011</text>
<text x="143.1" y="144" transform="rotate(-90 143.1 144)">VCC</text>
<text x="143.9" y="145.6">HO</text>
<text x="157.5" y="148.8">C4</text>
<text x="137.7" y="150.7">HIN</text>
<text x="137.7" y="153.3">LIN</text>
<text x="144.3" y="155.8">VS</text>
<text x="157.5" y="151.4">100n</text>
<text x="13.8" y="159.6">+3V3</text>
<text x="26.2" y="156.8">SW1</text>
<text x="53.8" y="160.9">GND</text>
<text x="143.1" y="159.5" transform="rotate(-90 143.1 159.5)">COM</text>
<text x="144.3" y="158.3">LO</text>
<text x="20.8" y="169.8">GND</text>
<text x="140.2" y="172.3">GND</text>
<text x="16.3" y="185">+3V3</text>
<text x="36.8" y="183.7">J1</text>
<text x="36.8" y="186.3">Photo-interrupter</text>
<text x="23.4" y="192.6">GND</text>
</g>
<g font-size="1.8" fill="#a90000">
<text x="106" y="29">3</text>
<text x="118.7" y="29">2</text>
<text x="112.8" y="36.3" transform="rotate(-90 112.8 36.3)">1</text>
<text x="50.5" y="57.9" transform="rotate(-90 50.5 57.9)">1</text>
<text x="53.1" y="58.5" transform="rotate(-90 53.1 58.5)">19</text>
<text x="55.6" y="58.5" transform="rotate(-90 55.6 58.5)">32</text>
<text x="58.2" y="58.5" transform="rotate(-90 58.2 58.5)">64</text>
<text x="60.7" y="58.5" transform="rotate(-90 60.7 58.5)">13</text>
<text x="63.2" y="58.5" transform="rotate(-90 63.2 58.5)">48</text>
<text x="38.1" y="65.8">60</text>
<text x="38.7" y="60.7">7</text>
<text x="71.1" y="60.7">14</text>
<text x="71.1" y="63.2">15</text>
<text x="71.1" y="65.8">16</text>
<text x="143.3" y="65.5" transform="rotate(-90 143.3 65.5)">1</text>
<text x="180.9" y="63.2">1</text>
<text x="187.7" y="60.4" transform="rotate(-90 187.7 60.4)">2</text>
<text x="227.1" y="60.4" transform="rotate(-90 227.1 60.4)">3</text>
<text x="233" y="63.2">1</text>
<text x="38.7" y="70.9">5</text>
<text x="71.1" y="68.3">17</text>
<text x="71.1" y="70.9">20</text>
<text x="149.2" y="68.3">2</text>
<text x="149.2" y="70.9">3</text>
<text x="187.7" y="68" transform="rotate(-90 187.7 68)">3</text>
<text x="227.1" y="68" transform="rotate(-90 227.1 68)">2</text>
<text x="38.7" y="73.4">6</text>
<text x="71.1" y="73.4">21</text>
<text x="71.1" y="75.9">22</text>
<text x="136.5" y="75.9">5</text>
<text x="38.1" y="78.5">54</text>
<text x="38.7" y="83.6">8</text>
<text x="71.1" y="78.5">23</text>
<text x="71.1" y="81">41</text>
<text x="71.1" y="83.6">42</text>
<text x="136.5" y="78.5">6</text>
<text x="149.2" y="81">4</text>
<text x="149.2" y="83.6">8</text>
<text x="201.2" y="80.7">1</text>
<text x="211.4" y="80.7">2</text>
<text x="38.1" y="88.6">10</text>
<text x="38.7" y="86.1">9</text>
<text x="71.1" y="86.1">43</text>
<text x="71.1" y="88.6">44</text>
<text x="143.3" y="88.3" transform="rotate(-90 143.3 88.3)">7</text>
<text x="180.9" y="88.6">1</text>
<text x="187.7" y="85.8" transform="rotate(-90 187.7 85.8)">2</text>
<text x="227.1" y="85.8" transform="rotate(-90 227.1 85.8)">3</text>
<text x="233" y="88.6">1</text>
<text x="38.1" y="91.2">11</text>
<text x="38.1" y="93.7">24</text>
<text x="71.1" y="91.2">45</text>
<text x="71.1" y="93.7">46</text>
<text x="187.7" y="93.4" transform="rotate(-90 187.7 93.4)">3</text>
<text x="227.1" y="93.4" transform="rotate(-90 227.1 93.4)">2</text>
<text x="38.1" y="96.3">25</text>
<text x="38.1" y="98.8">37</text>
<text x="38.1" y="101.3">38</text>
<text x="71.1" y="96.3">49</text>
<text x="71.1" y="98.8">50</text>
<text x="38.1" y="103.9">39</text>
<text x="38.1" y="106.4">40</text>
<text x="71.1" y="103.9">26</text>
<text x="71.1" y="106.4">27</text>
<text x="98.4" y="107.7">3</text>
<text x="111.1" y="107.7">2</text>
<text x="38.1" y="109">51</text>
<text x="38.1" y="111.5">52</text>
<text x="71.1" y="109">28</text>
<text x="71.1" y="111.5">55</text>
<text x="38.1" y="114">53</text>
<text x="38.7" y="116.6">2</text>
<text x="38.7" y="119.1">3</text>
<text x="71.1" y="114">56</text>
<text x="71.1" y="116.6">57</text>
<text x="71.1" y="119.1">58</text>
<text x="105.2" y="115" transform="rotate(-90 105.2 115)">1</text>
<text x="38.7" y="121.7">4</text>
<text x="71.1" y="121.7">59</text>
<text x="71.1" y="124.2">61</text>
<text x="71.1" y="129.3">29</text>
<text x="71.1" y="131.8">30</text>
<text x="71.1" y="126.7">62</text>
<text x="23.9" y="134.7" transform="rotate(-90 23.9 134.7)">1</text>
<text x="26.6" y="136.9">2</text>
<text x="71.1" y="134.4">33</text>
<text x="71.1" y="136.9">34</text>
<text x="23.9" y="141" transform="rotate(-90 23.9 141)">3</text>
<text x="71.1" y="139.4">35</text>
<text x="71.1" y="142">36</text>
<text x="142" y="139.1" transform="rotate(-90 142 139.1)">1</text>
<text x="147.9" y="142">2</text>
<text x="55.6" y="149.9" transform="rotate(-90 55.6 149.9)">18</text>
<text x="58.2" y="149.9" transform="rotate(-90 58.2 149.9)">12</text>
<text x="135.2" y="149.6">5</text>
<text x="147.9" y="144.5">3</text>
<text x="135.2" y="152.1">6</text>
<text x="147.9" y="154.7">4</text>
<text x="23.4" y="158.5">1</text>
<text x="31" y="161">2</text>
<text x="142" y="162" transform="rotate(-90 142 162)">7</text>
<text x="147.9" y="157.2">8</text>
<text x="23.4" y="163.6">3</text>
<text x="30.4" y="181.4">1</text>
<text x="30.4" y="183.9">2</text>
<text x="30.4" y="186.4">3</text>
</g>
<g font-size=".9" fill="#0000c2">
<text x="211.5" y="38.4">Bypass</text>
<text x="215.6" y="38.4">Capacitors</text>
<text x="221.5" y="38.4">on</text>
<text x="223.5" y="38.4">VIN</text>
</g>
</svg>
